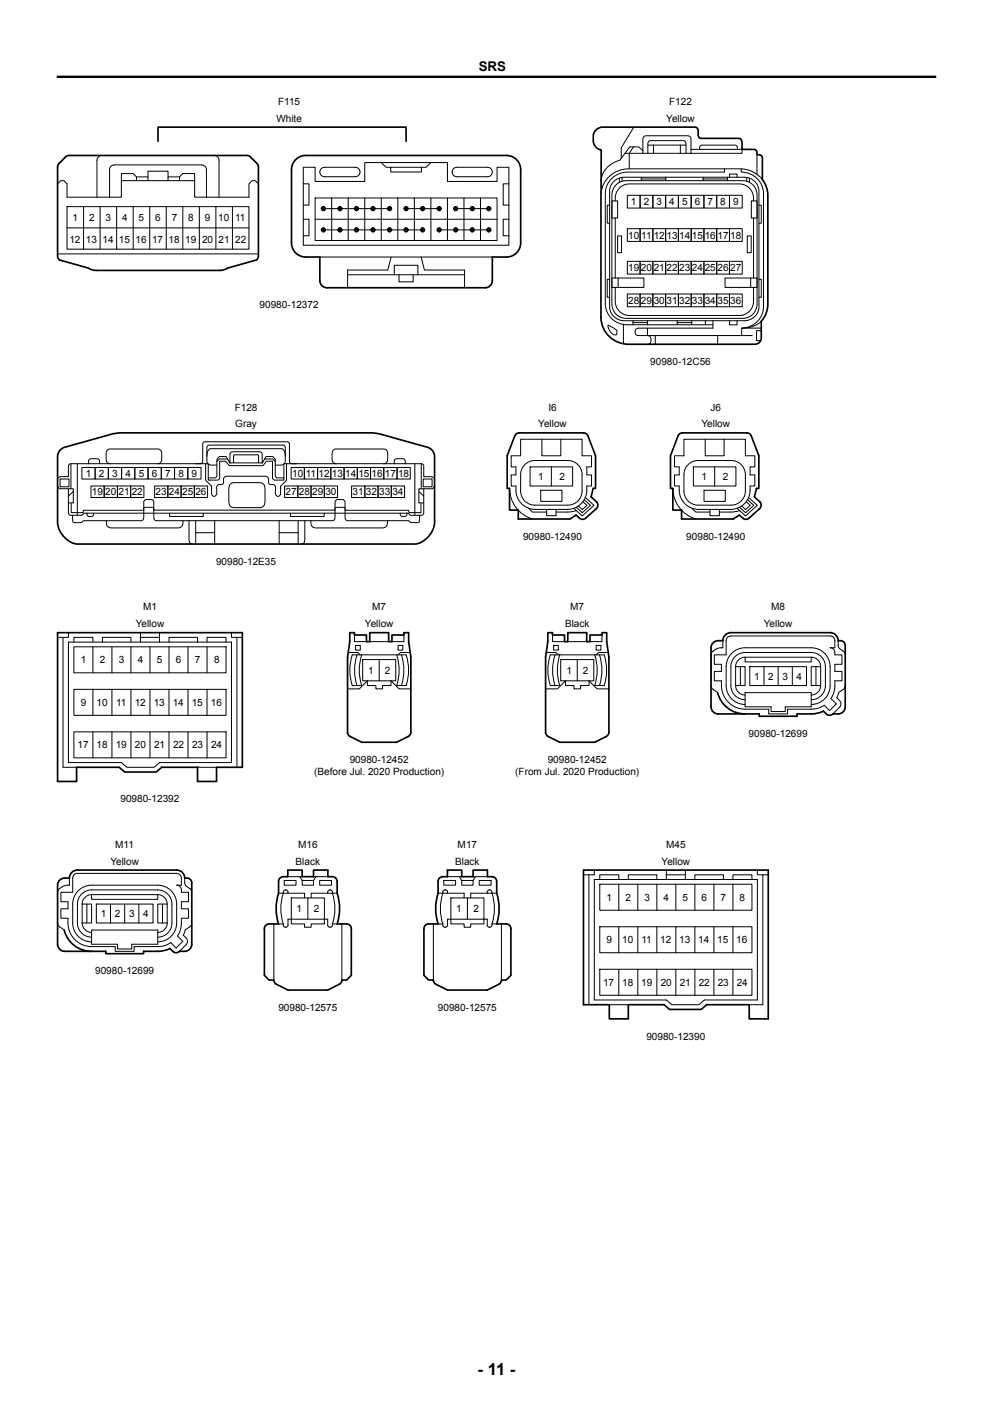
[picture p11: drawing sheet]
<svg xmlns="http://www.w3.org/2000/svg" width="210mm" height="297mm" viewBox="0 0 210 297" stroke-linecap="round" stroke-linejoin="round" font-family="sans-serif">
<g fill="none" stroke="#000" stroke-width=".21">
<path d="M12.2 38.9l.6-.7h.7l.7 .7v2.8h11.5v-3.5h15.5v3.5h11.5v-2.8l.6-.7h.7l.6 .7M21.5 32.9a1 1 0 0 0-1 1v7.8M28.9 38.2v-.8l-.7-.7h-2.5v1.5M28.9 37.4h2.4M31.3 38.2v-2h4.2v2M35.5 37.4h2.5M38 38.2v-.8l.7-.7h2.5v1.5M45.3 32.9a1 1 0 0 1 1 1v7.8M64.1 35.4h2.5v3h10.5v-4h17.5v4h10.5v-3h2.5v16.5h-43.5zM64.1 38.9h1.2v4.5h-1.2M67.9 35.7l.7-.3h6.5a1 1 0 0 1 1 1 1 1 0 0 1-1 1h-6.5a1 1 0 0 1-.9-.6 1 1 0 0 1 .2-1.1zM80.6 34.4l1 1h8.5l1-1"/>
<path d="M82.6 35.4v1h6.5v-1M95.9 35.7l.7-.3h6.5a1 1 0 0 1 1 1 1 1 0 0 1-1 1h-6.5a1 1 0 0 1-.9-.6 1 1 0 0 1 .2-1.1zM107.6 38.9h-1.2v4.5h1.2M129.6 38.6a3.2 3.2 0 0 1 2.4-1.1h25.4a3 3 0 0 1 3.1 2.9v24.5a3 3 0 0 1-3.1 2.9h-25.4a3 3 0 0 1-3.1-2.9v-24.5l.1-.7zM130.5 38.9l1.2-.6 .7-.1h24.7a3 3 0 0 1 3 3.1v23a3 3 0 0 1-3 3h-24.7a3 3 0 0 1-3-3v-23a3.1 3.1 0 0 1 1.1-2.4zM131 37.7v.9M131.6 37.5v.8M134 31.1l-.9 1.3v3.3M134 26.9l-2.6 4.3v2.3M135.6 37.9h5.2M135.6 37.5v.7M136 31.9l-1-.8h-1.8l-2.1 2.8a5 5 0 0 0-4 4.4"/>
<path d="M136 32.4v-3a.67 .67 0 0 1 .6-.7h8.9a.67 .67 0 0 1 .6 .7v3M137 32.4v-2a.62 .62 0 0 1 .5-.6h7a.62 .62 0 0 1 .6 .6v2M137 30.7h8.1M138.2 30.7v1.7M140.8 37.5v.7M143.9 30.7v1.7M146.1 31.6h10.8v.8h-24.7M148 31.6v-.7l.5-.2h6.9l.5 .2v.7M148.7 37.5v.7M148.7 37.9h5.2M153.2 35.7v.7h-20.5a4.6 4.6 0 0 0-4.7 4.5v23.3a4.5 4.5 0 0 0 4.7 4.5h18.1M153.9 37.5v.7"/>
<path d="M154.3 37.5v-.7h1.6v.7M156.8 35.7v.7a4.6 4.6 0 0 1 4.7 4.5v24a4.6 4.6 0 0 1-4.6 4.5v1.6M157.9 37.5v.8M158.5 37.7v.9M160.1 32.7v4.2M161.2 38a6 6 0 0 0-4.7-2.3h-23.5a5.8 5.8 0 0 0-5.9 5.3M12.2 53.7h42.4M14.2 43.7h38.5v9h-38.5zM14.2 48.2h38.5M17.7 43.7v9M21.2 43.7v9M23.2 41.7v-5.8a1 1 0 0 1 1-1h18.5a1 1 0 0 1 1 1v5.8"/>
<path d="M24.7 43.7v9M28.2 43.7v9M31.7 43.7v9M35.2 43.7v9M38.7 43.7v9M42.2 43.7v9M45.7 43.7v9M49.2 43.7v9M64.1 46.4h1.2v3.5h-1.2M66.6 41.9h38.5v9h-38.5zM66.6 46.4h38.5M67.6 54.4h36.5"/>
<path d="M68.3 44.4v-.6h.2v.6M68.3 48.9v-.6h.2v.6M68.4 44.1h14M68.4 48.6h21M70.1 41.9v9M71.8 44.4v-.6h.2v.6M71.8 48.9v-.6h.2v.6M73.5 58.1h24.7M73.6 41.9v9M75.3 44.4v-.6h.2v.6M75.3 48.9v-.6h.2v.6M77.1 41.9v9"/>
<path d="M78.8 44.4v-.6h.2v.6M78.8 48.9v-.6h.2v.6M80.6 41.9v9M82.3 44.4v-.6h.2v.6M82.3 48.9v-.6h.2v.6M82.7 54.4l-.7 2.7h-8.5v3.8M83.4 58.1v-2h5v2M84.1 41.9v9M84.4 58.1v1.5h3v-1.5M85.8 44.4v-.6h.2v.6M85.8 48.9v-.6h.2v.6M85.9 44.1h7"/>
<path d="M87.6 41.9v9M89.1 54.4l.7 2.7h8.4v3.8M89.3 44.4v-.6h.2v.6M89.3 48.9v-.6h.2v.6M91.1 41.9v9M92.8 44.4v-.6h.2v.6M92.8 48.9v-.6h.2v.6M92.9 48.6h10.5M94.6 41.9v9M96.3 44.4v-.6h.2v.6M96.3 48.9v-.6h.2v.6M96.4 44.1h7"/>
<path d="M98.1 41.9v9M99.8 44.4v-.6h.2v.6M99.8 48.9v-.6h.2v.6M100.3 48.6a.45 .45 0 0 1-.6 .4 .45 .45 0 0 1-.2-.7 .45 .45 0 0 1 .8 .1v.2M100.3 44.1a.45 .45 0 0 0-.6-.4 .45 .45 0 0 0-.2 .7 .45 .45 0 0 0 .8 0v-.3M101.6 41.9v9M103.3 44.4v-.6h.2v.6M103.3 48.9v-.6h.2v.6M107.6 46.4h-1.2v3.5h1.2M128.9 43.4h-.5v3.8h.5M128.9 59.1h-.5v3.8h.5M129.4 58.8h6.8v2h-6.8z"/>
<path d="M129.4 42.5h1.2v3.6h-1.2zM130.1 42.5a3.1 3.1 0 0 1 3-3.6h23.3a3.1 3.1 0 0 1 3 3.6M130.1 46.1v12.7M130.6 49.9h.8v3.6h-.8zM130.7 58.8v2M132.7 41.3h2.7v2.7h-2.7zM132.7 48.4h2.7v2.7h-2.7zM132.7 55.3h2.7v2.7h-2.7zM135.4 41.3h2.7v2.7h-2.7zM135.4 48.4h2.7v2.7h-2.7zM135.4 55.3h2.7v2.7h-2.7zM138.1 41.3h2.7v2.7h-2.7z"/>
<path d="M138.1 48.4h2.7v2.7h-2.7zM138.1 55.3h2.7v2.7h-2.7zM140.8 41.3h2.7v2.7h-2.7zM140.8 48.4h2.7v2.7h-2.7zM140.8 55.3h2.7v2.7h-2.7zM143.5 41.3h2.7v2.7h-2.7zM143.5 48.4h2.7v2.7h-2.7zM143.5 55.3h2.7v2.7h-2.7zM146.2 41.3h2.7v2.7h-2.7zM146.2 48.4h2.7v2.7h-2.7zM146.2 55.3h2.7v2.7h-2.7zM148.9 41.3h2.7v2.7h-2.7z"/>
<path d="M148.9 48.4h2.7v2.7h-2.7zM148.9 55.3h2.7v2.7h-2.7zM151.6 41.3h2.7v2.7h-2.7zM151.6 48.4h2.7v2.7h-2.7zM151.6 55.3h2.7v2.7h-2.7zM153.3 58.8h6.8v2h-6.8zM154.3 41.3h2.7v2.7h-2.7zM154.3 48.4h2.7v2.7h-2.7zM154.3 55.3h2.7v2.7h-2.7zM158 49.9h.9v3.6h-.9zM158.8 58.8v2M158.9 42.5h1.2v3.6h-1.2z"/>
<path d="M159.4 46.1v12.7M160.5 43.4h.5v3.8h-.5M160.5 59.1h.5v3.8h-.5M128.6 68.8l1.8 1.1v.9a1.61 1.61 0 0 1-1.8-1.6zM130.1 60.8v2.9a3 3 0 0 0 3 3h23.3a3 3 0 0 0 3-3v-2.9M131.8 68.6v4.1M132.7 62.2h2.7v2.7h-2.7zM133.9 68.3h3M133.9 67.8v.9M135.4 62.2h2.7v2.7h-2.7zM136.9 67.8v.9M136.9 69.4v1.6"/>
<path d="M137 71h22.1M138.1 62.2h2.7v2.7h-2.7zM138.6 71v1.8M140.8 62.2h2.7v2.7h-2.7zM143.2 67.8v.9M143.2 68.3h3.1M143.5 62.2h2.7v2.7h-2.7zM146.2 62.2h2.7v2.7h-2.7zM146.3 67.8v.9M148.9 62.2h2.7v2.7h-2.7zM149.2 67.8v.9M150.8 67.9v1.5h-15.8a.79 .79 0 0 0-.7 .8 .79 .79 0 0 0 .7 .8h2a.96 .96 0 0 1 .7 .9 .96 .96 0 0 1-.7 .9"/>
<path d="M151.6 62.2h2.7v2.7h-2.7zM151.8 71v1.8M154.3 62.2h2.7v2.7h-2.7zM154.3 67.9v.8h1.6v-.8M157 69.4h4M161 68l-.9 .6-1.1 .5-1.9 .3M161 69.9h-1v2.2h.8M15 98.1v5.3M16.4 98.1v10.9M17.3 98.9h2.8v2.4h-2.8zM18.7 98.1l.1-.8 .4-.3 1.6 .1 .3 .4v.6M20.1 98.9h2.8v2.4h-2.8z"/>
<path d="M22.9 98.9h2.8v2.4h-2.8zM23.3 98.1a.87 .87 0 0 1-.9-1.1v-.5a1.19 1.19 0 0 1 .9-1.5h10a.87 .87 0 0 1 .9 1v.5a1.19 1.19 0 0 1-.9 1.6M25.7 98.9h2.8v2.4h-2.8zM28.5 98.9h2.8v2.4h-2.8zM31.3 98.9h2.8v2.4h-2.8zM34.1 98.9h2.8v2.4h-2.8zM36.9 98.9h2.8v2.4h-2.8zM39.7 98.9h2.8v2.4h-2.8zM41.3 98.1h2.6M43.5 98.1v3.5l1.2 1.3v1.7l.4 .4a.67 .67 0 0 0 .8-.5v-1.7l.3-.3h.6l.4-.3a1.42 1.42 0 0 1 .4-1.3l.3-.2h8.3l.3 .2a1.42 1.42 0 0 1 .3 1.3l.5 .3h.6l.3 .3v1.7a.67 .67 0 0 0 .8 .5l.3-.4v-1.7l1.3-1.3v-3.5M43.7 96.5a1.62 1.62 0 0 1 .7-1.6l15.4 .1a1.69 1.69 0 0 1 .5 1.5M44 98.2v2.9h.6a.95 .95 0 0 0 1.3-.5v-3.4l.5-.6h1.4l.8 1.4v-1.9l.1-.3 .4-.2h6.1l.3 .5v1.9l.8-1.4h1.4l.5 .6v3.4l.1 .2 .4 .3h1.3v-2.9"/>
<path d="M45.9 98.4h-1.3a.94 .94 0 0 1-.9-1v-2.7l.1-.3 .4-.2h15.6h.3l.2 .5v2.7a.9 .9 0 0 1-.8 1h-1.3M48.1 97.1h-1.7l-.5 .5M48.6 97.9h6.9M49.4 97.9v-1.5l.2-.2h4.9l.2 .2v1.5M56 97.1h1.7l.5 .5M60.1 98.1h2.6M61.6 98.9h2.8v2.4h-2.8zM64.4 98.9h2.8v2.4h-2.8zM67.2 98.9h2.8v2.4h-2.8zM70 98.9h2.8v2.4h-2.8zM71.1 98.1a.87 .87 0 0 1-.9-1.1v-.5a1.19 1.19 0 0 1 .9-1.5h10a.87 .87 0 0 1 .9 1v.5a1.19 1.19 0 0 1-.9 1.6M72.8 98.9h2.8v2.4h-2.8z"/>
<path d="M75.6 98.9h2.8v2.4h-2.8zM78.4 98.9h2.8v2.4h-2.8zM81.2 98.9h2.8v2.4h-2.8zM83.4 98.1v-.8l.5-.3 1.6 .1 .2 .4v.6M84 98.9h2.8v2.4h-2.8zM87.7 98.1v10.9M89.1 98.1v5.3M110.1 92.9h13v3.5h2v2.4h-1v1.7h1v2.3h-1a4.2 4.2 0 0 1-4.1 5h-6.8a4.2 4.2 0 0 1-4.1-5h-1v-2.3h1v-1.7h-1v-2.4h2zM110.8 98.5a2.99 2.99 0 0 1 2.3-1.1h7a3 3 0 0 1 3 3v3.5a3 3 0 0 1-3 3h-7a3 3 0 0 1-3-3l.1-4.2zM112.1 98.8h9v4h-9zM114.6 92.9v3.5h4v-3.5M116.6 98.8v4"/>
<path d="M144.6 92.9h13v3.5h2v2.4h-1v1.7h1v2.3h-1a4.2 4.2 0 0 1-4.1 5h-6.8a4.2 4.2 0 0 1-4.1-5h-1v-2.3h1v-1.7h-1v-2.4h2zM145.3 98.5a2.99 2.99 0 0 1 2.3-1.1h7a3 3 0 0 1 3 3v3.5a3 3 0 0 1-3 3h-7a3 3 0 0 1-3-3l.1-4.2zM146.6 98.8h9v4h-9zM149.1 92.9v3.5h4v-3.5M151.1 98.8v4M12.2 101.2l.5-.4h1.8v-2.2l.2-.4 .3-.1h27.4l.2-.1 .3-.4v-3.7v-.2l.5-.2h17.3h.3l.2 .4v3.7l.3 .4 .2 .1h27.4l.3 .1 .2 .4v2.2h1.7l.6 .4M12.2 102.9l.4 .5h1.9v5.1l.2 .4 .3 .1h2.3l.5-.4h68.5l.5 .4h2.3l.3-.1 .2-.4v-5.1h1.9l.4-.5M12.7 101.3h1.9v1.7h-1.9zM14.5 103.4h1v3h-1M15.1 106.5v1.9h2.5l.1-.5h12.7v-1.8l.4-.4h1.4l.3 .4v1.8h38.4v-1.8l.3-.4h1.4l.4 .4v1.8h13.4l.1 .5h2.5v-1.9M15.5 104l-1 .9M18.4 108.5a.68 .68 0 0 0 .7 .8 .68 .68 0 0 0 .7-.7"/>
<path d="M19.2 102.8h2.8v2.4h-2.8zM22 102.8h2.8v2.4h-2.8zM22.5 110.1v.3a1.06 1.06 0 0 0 1.2 1.3h13.8a1.14 1.14 0 0 0 1.2-1.6M24.8 102.8h2.8v2.4h-2.8zM27.6 102.8h2.8v2.4h-2.8zM30.4 107.6l-.1 2.2-.4 .3h-12.3l-.4 .5h-1.4l-.4-.3-.1-1.3M30.4 107.3h2.1M32.5 107.6l.1 2.2 .4 .3h37.4l.4-.3 .1-2.2M32.7 102.8h2.8v2.4h-2.8zM35.5 102.8h2.8v2.4h-2.8zM35.9 108.6v.7h7.1v-.7M38.3 102.8h2.8v2.4h-2.8z"/>
<path d="M40 110.1v3.9a.86 .86 0 0 0 .7 1.1M41.1 102.8h2.8v2.4h-2.8zM41.4 112.7h4M41.4 110.1v5M44 101.1v.5h2l.4-.3 .1-3.7h1.2l.8 .9h7.1l.7-.9h1.3l.1 3.7 .4 .3h1.9v-.5M45.4 110.1v5M48.7 102.4l.9-.3h5.2a1.16 1.16 0 0 1 1.2 1.5v1.7a1.85 1.85 0 0 1-.7 2l-5.7 .1a1.16 1.16 0 0 1-1.2-1.5v-1.8a2.37 2.37 0 0 1 .3-1.7zM59 110.1v5M59 112.7h4.1M60.2 102.8h2.8v2.4h-2.8zM61.4 108.6v.7h7.2v-.7M63 102.8h2.8v2.4h-2.8z"/>
<path d="M63.1 110.1v5M64.5 110.1v3.9a.86 .86 0 0 1-.7 1.1M65.8 102.8h2.8v2.4h-2.8zM68.6 102.8h2.8v2.4h-2.8zM70.9 107.3h2.1M73 107.6v2.2l.4 .3h13.1l.3 .5h1.5l.4-.3 .1-1.3M74.4 102.8h2.8v2.4h-2.8zM77.2 102.8h2.8v2.4h-2.8zM80 102.8h2.8v2.4h-2.8zM81.9 110.1v.3a1.06 1.06 0 0 1-1.1 1.3h-13.9a1.14 1.14 0 0 1-1.2-1.6M82.8 102.8h2.8v2.4h-2.8zM86 108.5a.68 .68 0 0 1-.6 .8 .68 .68 0 0 1-.7-.7"/>
<path d="M88.6 104l1 .9M89.5 101.3h1.9v1.7h-1.9zM89.6 103.4h-1v3h1M107.8 103.3a6.8 6.8 0 0 0 4.8 6.5M111.8 107.5l.8 .8h3M114.4 103.7h4.4v2.4h-4.4zM115.6 107.8v1.3h2v-1.3M121.9 108l-1.5 .3h-2.8M123.3 106.1l.8 .8-1 .9-.8-.8M123.6 105.7l1.3 1.2-1.8 1.6-1.2-1.2M123.8 105.2l1.8 1.7-2.5 2.2-1.7-1.6M142.3 103.3a6.8 6.8 0 0 0 4.8 6.5"/>
<path d="M146.3 107.5l.8 .8h3M148.9 103.7h4.5v2.4h-4.5zM150.1 107.8v1.3h2v-1.3M156.4 108l-1.5 .3h-2.8M157.8 106.1l.9 .8-1 .9-.9-.8M158.1 105.7l1.3 1.2-1.7 1.6-1.3-1.2M158.3 105.2l1.9 1.7-2.5 2.2-1.8-1.6M13.3 134.8v27.5h2.9M14.5 133.8v1h-2.3M14.5 135.8h34.5v25.5h-15.3l-1.1 1h-5.8l-1.1-1h-11.2zM15.6 136.8h32.2v5.5h-32.2zM15.6 135.8v-1h4v1"/>
<path d="M19.6 136.8v5.5M21.7 135.8v-1h6v1M23.7 136.8v5.5M27.7 136.8v5.5M29.7 134.8h4M29.7 133.8v2M31.7 136.8v5.5M33.7 133.8v2M35.7 135.8v-1h6.1v1M35.7 136.8v5.5M39.8 136.8v5.5M43.8 135.8v-1h4v1"/>
<path d="M43.8 136.8v5.5M49 133.8v1h2.3M50.1 134.8v27.5M73.6 138h2.1l.5 .5M75 134.3v1.4h2.5M75.2 136.5h1v1h-1zM75.5 138.5a10.3 10.3 0 0 0 0 6.5M76.5 138.5a10.3 10.3 0 0 0 0 6.5h-2a10.4 10.4 0 0 1 0-6.5h11.4a10.3 10.3 0 0 1 0 6.5h-2a10.3 10.3 0 0 0 0-6.5M76.7 139.5h7v4.5h-7zM78.2 135.7h4M80.2 139.5v4.5M84.2 136.5h1v1h-1z"/>
<path d="M84.9 138.5a10.3 10.3 0 0 1 0 6.5M85.4 134.3v1.4h-2.5M86.7 138h-2l-.5 .5M115.5 138h2.1l.5 .5M116.8 134.3v1.4h2.6M117.1 136.5h1v1h-1zM117.4 138.5a10.3 10.3 0 0 0 0 6.5M118.4 138.5a10.3 10.3 0 0 0 0 6.5h-2a10.4 10.4 0 0 1 0-6.5h11.4a10.3 10.3 0 0 1 0 6.5h-2a10.3 10.3 0 0 0 0-6.5M118.6 139.5h7v4.5h-7zM120.1 135.7h4M122.1 139.5v4.5M126.1 136.5h1v1h-1z"/>
<path d="M126.8 138.5a10.3 10.3 0 0 1 0 6.5M127.3 134.3v1.4h-2.5M128.6 138h-2l-.5 .5M150.4 138.5v5.5M152.9 135.5v1.5a2.53 2.53 0 0 0-2.5 1.3v.3M153.9 134.8l.7-.3h21a1 1 0 0 1 1 1v1.5h-1a1.12 1.12 0 0 1 1 1.5h1.5v2h-1.5v1.5h1.5v2h-1.5l-.1 2-.8 1.8 1.2 1.1-1.5 1.4-1.1-1.1-1.3 .6-.9 .2h-5.5v1h-4v-1h-5a5.1 5.1 0 0 1-5-6h-1.5v-2h1.5v-1.5h-1.5v-2h2.5v-3zM157.6 139a2 2 0 0 0-2 2M157.6 139v1h14v-1M157.6 139h14M171.6 139a2 2 0 0 1 2 2M177.3 135.5a1.85 1.85 0 0 0 1.2 2.4l.3 .7M15.6 145.8h32.2v5.5h-32.2z"/>
<path d="M15.6 154.8h32.2v5.5h-32.2zM19.6 145.8v5.5M19.6 154.8v5.5M23.7 145.8v5.5M23.7 154.8v5.5M27.7 145.8v5.5M27.7 154.8v5.5M31.7 145.8v5.5M31.7 154.8v5.5M35.7 145.8v5.5M35.7 154.8v5.5M39.8 145.8v5.5"/>
<path d="M39.8 154.8v5.5M43.8 145.8v5.5M43.8 154.8v5.5M73.5 145.7h2.5l1.7-1.7v1h1.8v.7h1.4v-.7h1.8v-1l1.7 1.7h2.5M115.4 145.7h2.5l1.7-1.7v1h1.8v.7h1.4v-.7h1.8v-1l1.7 1.7h2.5M150.4 145v.3a1.99 1.99 0 0 0 1.3 1.2M155.6 145a2 2 0 0 0 2 2M155.6 141h2v4h-2M155.6 141v4M156.6 141v4M157.6 146.5h14v3h-5.5v1h-3v-1h-5.5zM157.6 148a3 3 0 0 1-3-3v-4a3 3 0 0 1 3-3h14a3 3 0 0 1 3 3v4a3 3 0 0 1-3 3"/>
<path d="M158.6 141h12v4h-12zM161.6 141v4M164.6 141v4M167.6 141v4M172.6 141v4M173.6 141h-2v4h2M173.6 141v4M173.6 145a2 2 0 0 1-2 2M175.6 145v-4a4 4 0 0 0-4-4h-14a4 4 0 0 0-4 4v4a4 4 0 0 0 4 4M175.6 145a4 4 0 0 1-4 4M178.8 145l-.1 .3a1.99 1.99 0 0 1-1.3 1.2l-.4 1.1 .6 .6a1 1 0 0 1 0 1.4l-1.5 1.4M41.8 162.3h4"/>
<path d="M12.2 195.2v.3a1.99 1.99 0 0 0 1.4 1.2M12.2 188.7v5.5M14.7 185.8v1.5a2.53 2.53 0 0 0-2.5 1.2v.3M15.7 185l.7-.2h21a1 1 0 0 1 1 1v1.5h-1a1.12 1.12 0 0 1 1 1.4h1.5v2h-1.5v1.5h1.5v2h-1.5l-.1 2-.8 1.8 1.2 1.1-1.5 1.4-1.1-1.1-1.3 .6-.9 .2h-5.5v1h-4v-1h-5a5.1 5.1 0 0 1-5-6h-1.5v-2h1.5v-1.5h-1.5v-2h2.5v-2.9zM17.4 195.2a2 2 0 0 0 2 2M17.4 191.2h2v4h-2M17.4 191.2v4M18.4 191.2v4M19.4 189.2a2 2 0 0 0-2 2M19.4 189.2v1h14v-1M19.4 196.7h14v3h-5.5v1h-3v-1h-5.5zM19.4 189.2h14"/>
<path d="M19.4 199.2a4 4 0 0 1-4-4v-4a4 4 0 0 1 4-3.9h14a4 4 0 0 1 4 3.9v4a4 4 0 0 1-4 4M19.4 198.2a3 3 0 0 1-3-3v-4a3 3 0 0 1 3-3h14a3 3 0 0 1 3 3v4a3 3 0 0 1-3 3M20.4 191.2h12v4h-12zM23.4 191.2v4M26.4 191.2v4M29.4 191.2v4M33.4 189.2a2 2 0 0 1 2 2M34.4 191.2v4M35.4 191.2h-2v4h2M35.4 191.2v4M35.4 195.2a2 2 0 0 1-2 2M39.1 185.8a1.85 1.85 0 0 0 1.2 2.3l.3 .7"/>
<path d="M40.6 195.2l-.1 .3a1.99 1.99 0 0 1-1.3 1.2l-.4 1.1 .6 .6a1 1 0 0 1 0 1.4l-1.5 1.4M57.9 195.4v11.9M58.9 195.4h1M58.9 188.9h5.5v1M59.9 195.4a.52 .52 0 0 0 .4 .7 .52 .52 0 0 0 .6-.4v-1.3h.7v1h2.8v.7h1.4v-.7h2.8v-1h.7v1.3a.52 .52 0 0 0 .6 .4 .52 .52 0 0 0 .4-.7M60.1 186.3h2.5v1h-2.5zM60.9 185.5h3M60.9 188.9a.53 .53 0 0 0-.5-.7 .53 .53 0 0 0-.5 .7 10.3 10.3 0 0 0 0 6.5M61.6 189.9h7v4.5h-7zM63.4 185.5l.5 .8M63.9 186.3h2.4v1h-2.4zM65.1 189.9v4.5"/>
<path d="M66.3 185.5h3M66.8 185.5l-.5 .8M67.6 186.3h2.5v1h-2.5zM69.3 188.9a.53 .53 0 0 1 .5-.7 .53 .53 0 0 1 .5 .7 10.3 10.3 0 0 1 0 6.5M70.3 195.4h1M71.3 188.9h-5.5v1M72.3 195.4v11.9M91.7 195.4v11.9M92.7 188.9h5.4v1M92.7 195.4h1M93.7 195.4a.52 .52 0 0 0 .3 .7 .52 .52 0 0 0 .6-.4v-1.3h.7v1h2.8v.7h1.4v-.7h2.8v-1h.7v1.3a.52 .52 0 0 0 .7 .4 .52 .52 0 0 0 .3-.7M93.8 186.3h2.5v1h-2.5z"/>
<path d="M94.6 185.5h3M94.6 188.9a.53 .53 0 0 0-.5-.7 .53 .53 0 0 0-.4 .7 10.3 10.3 0 0 0 0 6.5M95.3 189.9h7v4.5h-7zM97.1 185.5l.5 .8M97.6 186.3h2.4v1h-2.4zM98.8 189.9v4.5M100 185.5h3.1M100.5 185.5l-.5 .8M101.3 186.3h2.5v1h-2.5zM103 188.9a.53 .53 0 0 1 .5-.7 .53 .53 0 0 1 .5 .7 10.3 10.3 0 0 1 0 6.5M104 195.4h1M105 188.9h-5.5v1"/>
<path d="M106 195.4v11.9M124.5 185.1v27.4M125.7 184.1v1h-2.3M125.7 186.1h34.5v25.4h-11.2l-1.2 1h-5.7l-1.2-1h-15.2zM126.8 187.1h32.2v5.4h-32.2zM126.8 196h32.2v5.5h-32.2zM126.8 186.1v-1h4.1v1M130.9 187.1v5.4M130.9 196v5.5M132.9 186.1v-1h6v1M134.9 187.1v5.4M134.9 196v5.5"/>
<path d="M138.9 187.1v5.4M138.9 196v5.5M140.9 184.1v2M140.9 185.1h4M142.9 187.1v5.4M142.9 196v5.5M144.9 184.1v2M147 186.1v-1h6v1M147 187.1v5.4M147 196v5.5M151 187.1v5.4M151 196v5.5"/>
<path d="M155 186.1v-1h4v1M155 187.1v5.4M155 196v5.5M160.2 184.1v1h2.3M161.3 185.1v27.4h-2.9M126.8 205h32.2v5.5h-32.2zM128.9 212.5h4M130.9 205v5.5M134.9 205v5.5M138.9 205v5.5M142.9 205v5.5M147 205v5.5"/>
<path d="M151 205v5.5M155 205v5.5"/>
<circle cx="68.4" cy="48.6" r=".45"/>
<circle cx="68.4" cy="48.6" r=".34"/>
<circle cx="68.4" cy="44.1" r=".45"/>
<circle cx="68.4" cy="44.1" r=".34"/>
<circle cx="71.9" cy="48.6" r=".45"/>
<circle cx="71.9" cy="48.6" r=".34"/>
<circle cx="71.9" cy="44.1" r=".45"/>
<circle cx="71.9" cy="44.1" r=".34"/>
<circle cx="75.4" cy="48.6" r=".45"/>
<circle cx="75.4" cy="48.6" r=".34"/>
<circle cx="75.4" cy="44.1" r=".45"/>
<circle cx="75.4" cy="44.1" r=".34"/>
<circle cx="78.9" cy="48.6" r=".45"/>
<circle cx="78.9" cy="48.6" r=".34"/>
<circle cx="78.9" cy="44.1" r=".45"/>
<circle cx="78.9" cy="44.1" r=".34"/>
<circle cx="82.4" cy="48.6" r=".45"/>
<circle cx="82.4" cy="48.6" r=".34"/>
<circle cx="82.4" cy="44.1" r=".45"/>
<circle cx="82.4" cy="44.1" r=".34"/>
<circle cx="85.9" cy="48.6" r=".45"/>
<circle cx="85.9" cy="48.6" r=".34"/>
<circle cx="85.9" cy="44.1" r=".45"/>
<circle cx="85.9" cy="44.1" r=".34"/>
<circle cx="89.4" cy="48.6" r=".45"/>
<circle cx="89.4" cy="48.6" r=".34"/>
<circle cx="89.4" cy="44.1" r=".45"/>
<circle cx="89.4" cy="44.1" r=".34"/>
<circle cx="92.9" cy="48.6" r=".45"/>
<circle cx="92.9" cy="48.6" r=".34"/>
<circle cx="92.9" cy="44.1" r=".45"/>
<circle cx="92.9" cy="44.1" r=".34"/>
<circle cx="96.4" cy="48.6" r=".45"/>
<circle cx="96.4" cy="48.6" r=".34"/>
<circle cx="96.4" cy="44.1" r=".45"/>
<circle cx="96.4" cy="44.1" r=".34"/>
<circle cx="99.9" cy="48.6" r=".34"/>
<circle cx="99.9" cy="44.1" r=".34"/>
<circle cx="103.4" cy="48.6" r=".45"/>
<circle cx="103.4" cy="48.6" r=".34"/>
<circle cx="103.4" cy="44.1" r=".45"/>
<circle cx="103.4" cy="44.1" r=".34"/>
</g>
<g fill="none" stroke="#000" stroke-width=".35">
<path d="M13.9 33.2l.7-.3h37.6l.5 .1 1.7 1.6 .2 .7v18.9l-.1 .4-.3 .4-6 1.7-1 .4-.7 .1h-26.5l-7.4-2.2-.3-.4-.1-.4v-18.9l.3-.7zM33.4 29.9v-3h52.5v3M62.3 34a2.99 2.99 0 0 1 2.3-1.1h42.5a3 3 0 0 1 3 3v15.5a3 3 0 0 1-3 3h-3v5a1.5 1.5 0 0 1-1.5 1.5h-33.5a1.5 1.5 0 0 1-1.5-1.5v-5h-3a3 3 0 0 1-3-3v-15.5l.1-.7zM126.1 27.5l.8-.5 .6-.1h19.5a.71 .71 0 0 1 .7 .7v1a.66 .66 0 0 0 .5 .7h8a.8 .8 0 0 1 .7 .8v1.5h2.5a.67 .67 0 0 1 .7 .7v.4a.84 .84 0 0 1 1.1 .7v4.6l.9 1.5 .3 1.8v23l-.3 1.8-.5 1-.6 .9v3.5a1.32 1.32 0 0 1-1.4 1.3h-26.6a5.8 5.8 0 0 1-5.9-5.7v-35.4a2.21 2.21 0 0 1-1.6-2.8v-.6zM12.8 95.2l.8-.6 10-2.8 2-.2h53.3l1.6 .2 10 2.8a2.09 2.09 0 0 1 1.4 1.9v13.9a5.1 5.1 0 0 1-6 4.7h-67.7a5.5 5.5 0 0 1-3.7-.7 5.2 5.2 0 0 1-2.3-4v-13.9l.1-.5zM109 91.9l.8-.3h13.6a.98 .98 0 0 1 .9 .6l1.6 4.2v6.9h-.5l-.4 1.8 1.1 1a1 1 0 0 1 0 1.5l-2.2 2a.99 .99 0 0 1-1.4 0l-.7-.6-1.3 .8h-10.9v-1.9h-1.8v-4.6h-.5v-6.9zM143.5 91.9l.8-.3h13.6a.98 .98 0 0 1 1 .6l1.6 4.2v6.9h-.5l-.5 1.8 1.2 1a1 1 0 0 1-.1 1.5l-2.2 2a.99 .99 0 0 1-1.3 0l-.7-.6-1.3 .8h-11v-1.9h-1.8v-4.6h-.5v-6.9zM12.2 133.8h39.1v28.5h-5.5v3h-4v-3h-7.6l-1.1 1h-6.7l-1.2-1h-9v3h-4zM74 133.8h1v.5h2.5v1.4h.7v-1.9h4v1.9h.7v-1.4h2.5v-.5h1v1.9l.5 3.3v15.9l-.3 .7-2.7 1.4h-7.4l-2.4-1.2-.6-.6v-16.2l.5-3.3zM115.8 133.8h1v.5h2.6v1.4h.7v-1.9h4v1.9h.7v-1.4h2.5v-.5h1v1.9l.5 3.3v15.9l-.3 .7-2.7 1.4h-7.4l-2.5-1.2-.5-.6v-16.2l.4-3.3zM175.6 133.8h-21a1.7 1.7 0 0 0-1.7 1.7 1.96 1.96 0 0 0-2.5 1.1v12.9a1.5 1.5 0 0 0 1.5 1.5h8.7v.5h8v-.5h3.5l2-.6 .6 .6a1 1 0 0 0 1.4 0 2.04 2.04 0 0 0 2.6-1l.1-13.5a1.12 1.12 0 0 0-1.5-1 1.7 1.7 0 0 0-1.7-1.7M151.7 146.5a5.9 5.9 0 0 0 5.9 4.5"/>
<path d="M12.8 186l.9-.2h1a1.7 1.7 0 0 1 1.7-1.7h21a1.7 1.7 0 0 1 1.7 1.7 1.15 1.15 0 0 1 1.5 1v12.9a1.5 1.5 0 0 1-1.5 1.5h-1.2a1 1 0 0 1-1.4 0l-.6-.5-2 .5h-3.5v.5h-8v-.5h-8.7a1.5 1.5 0 0 1-1.5-1.5v-12.4l.1-.5zM13.6 196.7a5.9 5.9 0 0 0 5.8 4.5M60.9 184.1h3v1.4h2.4v-1.4h3v1.4h1a1 1 0 0 1 1 1v2.4a10.3 10.3 0 0 1 0 6.5h2a1 1 0 0 1 1 1v9.9l-1 1h-1l-.3 .8-2.7 1.3h-8.4l-2.7-1.3-.3-.8h-1l-1-1v-9.9a1 1 0 0 1 1-1h2a10.3 10.3 0 0 1 0-6.5v-2.4a1 1 0 0 1 1-1h1zM94.6 184.1h3v1.4h2.4v-1.4h3.1v1.4h.9a1 1 0 0 1 1 1v2.4a10.3 10.3 0 0 1 0 6.5h2a1 1 0 0 1 1 1v9.9l-1 1h-1l-.3 .8-2.7 1.3h-8.4l-2.6-1.3-.3-.8h-1l-1-1v-9.9a1 1 0 0 1 1-1h2a10.3 10.3 0 0 1 0-6.5v-2.4a1 1 0 0 1 1-1h.9zM123.4 184.1h39.1v31.4h-4.1v-3h-9l-1.1 1h-6.7l-1.2-1h-7.5v3h-4v-3h-5.5z"/>
</g>
<path d="M12 16.2h186" fill="none" stroke="#000" stroke-width=".5"/>
<text font-size="3.5" x="101" y="290.9">- 11 -</text>
<text font-size="2.8" x="101.2" y="15.1">SRS</text>
<g font-size="2.1">
<text x="58.8" y="22.2">F115</text>
<text x="141.5" y="22.2">F122</text>
<text x="58.4" y="25.7">White</text>
<text x="140.9" y="25.7">Yellow</text>
<text x="15.3" y="46.8">1</text>
<text x="18.8" y="46.8">2</text>
<text x="22.3" y="46.8">3</text>
<text x="25.8" y="46.8">4</text>
<text x="29.3" y="46.8">5</text>
<text x="32.8" y="46.8">6</text>
<text x="36.3" y="46.8">7</text>
<text x="39.8" y="46.8">8</text>
<text x="43.3" y="46.8">9</text>
<text x="46.2" y="46.8">10</text>
<text x="49.7" y="46.8">11</text>
<text x="133.4" y="43.4">1</text>
<text x="136.1" y="43.4">2</text>
<text x="138.8" y="43.4">3</text>
<text x="141.5" y="43.4">4</text>
<text x="144.2" y="43.4">5</text>
<text x="146.9" y="43.4">6</text>
<text x="149.6" y="43.4">7</text>
<text x="152.3" y="43.4">8</text>
<text x="155" y="43.4">9</text>
<text x="14.7" y="51.3">12</text>
<text x="18.2" y="51.3">13</text>
<text x="21.7" y="51.3">14</text>
<text x="25.2" y="51.3">15</text>
<text x="28.7" y="51.3">16</text>
<text x="32.2" y="51.3">17</text>
<text x="35.7" y="51.3">18</text>
<text x="39.2" y="51.3">19</text>
<text x="42.7" y="51.3">20</text>
<text x="46.2" y="51.3">21</text>
<text x="49.7" y="51.3">22</text>
<text x="132.8" y="50.5">10</text>
<text x="135.6" y="50.5">11</text>
<text x="138.2" y="50.5">12</text>
<text x="140.9" y="50.5">13</text>
<text x="143.6" y="50.5">14</text>
<text x="146.3" y="50.5">15</text>
<text x="149" y="50.5">16</text>
<text x="151.7" y="50.5">17</text>
<text x="154.4" y="50.5">18</text>
<text x="132.8" y="57.3">19</text>
<text x="135.5" y="57.3">20</text>
<text x="138.2" y="57.3">21</text>
<text x="140.9" y="57.3">22</text>
<text x="143.6" y="57.3">23</text>
<text x="146.3" y="57.3">24</text>
<text x="149" y="57.3">25</text>
<text x="151.7" y="57.3">26</text>
<text x="154.4" y="57.3">27</text>
<text x="54.9" y="65.2">90980-12372</text>
<text x="132.8" y="64.3">28</text>
<text x="135.5" y="64.3">29</text>
<text x="138.2" y="64.3">30</text>
<text x="140.9" y="64.3">31</text>
<text x="143.6" y="64.3">32</text>
<text x="146.3" y="64.3">33</text>
<text x="149" y="64.3">34</text>
<text x="151.7" y="64.3">35</text>
<text x="154.4" y="64.3">36</text>
<text x="137.5" y="77.2">90980-12C56</text>
<text x="49.6" y="86.9">F128</text>
<text x="116" y="86.9">I6</text>
<text x="150.3" y="86.9">J6</text>
<text x="49.7" y="90.4">Gray</text>
<text x="113.8" y="90.4">Yellow</text>
<text x="148.4" y="90.4">Yellow</text>
<text x="18.1" y="100.8">1</text>
<text x="20.9" y="100.8">2</text>
<text x="23.7" y="100.8">3</text>
<text x="26.5" y="100.8">4</text>
<text x="29.3" y="100.8">5</text>
<text x="32.1" y="100.8">6</text>
<text x="34.9" y="100.8">7</text>
<text x="37.7" y="100.8">8</text>
<text x="40.5" y="100.8">9</text>
<text x="61.8" y="100.8">10</text>
<text x="64.7" y="100.8">11</text>
<text x="67.4" y="100.8">12</text>
<text x="70.2" y="100.8">13</text>
<text x="73" y="100.8">14</text>
<text x="75.8" y="100.8">15</text>
<text x="78.6" y="100.8">16</text>
<text x="81.4" y="100.8">17</text>
<text x="84.2" y="100.8">18</text>
<text x="113.8" y="101.5">1</text>
<text x="118.3" y="101.5">2</text>
<text x="148.3" y="101.5">1</text>
<text x="152.8" y="101.5">2</text>
<text x="19.5" y="104.7">19</text>
<text x="22.3" y="104.7">20</text>
<text x="25.1" y="104.7">21</text>
<text x="27.9" y="104.7">22</text>
<text x="32.9" y="104.7">23</text>
<text x="35.7" y="104.7">24</text>
<text x="38.5" y="104.7">25</text>
<text x="41.3" y="104.7">26</text>
<text x="60.4" y="104.7">27</text>
<text x="63.2" y="104.7">28</text>
<text x="66" y="104.7">29</text>
<text x="68.8" y="104.7">30</text>
<text x="74.6" y="104.7">31</text>
<text x="77.4" y="104.7">32</text>
<text x="80.2" y="104.7">33</text>
<text x="83" y="104.7">34</text>
<text x="45.7" y="119.5">90980-12E35</text>
<text x="110.6" y="114.2">90980-12490</text>
<text x="145.1" y="114.2">90980-12490</text>
<text x="30.2" y="129.1">M1</text>
<text x="78.7" y="129.1">M7</text>
<text x="120.6" y="129.1">M7</text>
<text x="163.1" y="129.1">M8</text>
<text x="28.7" y="132.7">Yellow</text>
<text x="77.2" y="132.7">Yellow</text>
<text x="119.5" y="132.7">Black</text>
<text x="161.5" y="132.7">Yellow</text>
<text x="17.1" y="140.3">1</text>
<text x="21.1" y="140.3">2</text>
<text x="25.1" y="140.3">3</text>
<text x="29.2" y="140.3">4</text>
<text x="33.2" y="140.3">5</text>
<text x="37.2" y="140.3">6</text>
<text x="41.2" y="140.3">7</text>
<text x="45.3" y="140.3">8</text>
<text x="77.9" y="142.5">1</text>
<text x="81.4" y="142.5">2</text>
<text x="119.8" y="142.5">1</text>
<text x="123.3" y="142.5">2</text>
<text x="159.5" y="143.8">1</text>
<text x="162.5" y="143.8">2</text>
<text x="165.5" y="143.8">3</text>
<text x="168.5" y="143.8">4</text>
<text x="17.1" y="149.3">9</text>
<text x="20.4" y="149.3">10</text>
<text x="24.5" y="149.3">11</text>
<text x="28.5" y="149.3">12</text>
<text x="32.5" y="149.3">13</text>
<text x="36.5" y="149.3">14</text>
<text x="40.6" y="149.3">15</text>
<text x="44.6" y="149.3">16</text>
<text x="158.3" y="155.9">90980-12699</text>
<text x="16.4" y="158.3">17</text>
<text x="20.4" y="158.3">18</text>
<text x="24.5" y="158.3">19</text>
<text x="28.5" y="158.3">20</text>
<text x="32.6" y="158.3">21</text>
<text x="36.6" y="158.3">22</text>
<text x="40.6" y="158.3">23</text>
<text x="44.6" y="158.3">24</text>
<text x="74" y="161.4">90980-12452</text>
<text x="115.8" y="161.4">90980-12452</text>
<text x="66.4" y="163.9">(Before Jul. 2020 Production)</text>
<text x="109" y="163.9">(From Jul. 2020 Production)</text>
<text x="25.5" y="169.7">90980-12392</text>
<text x="24.4" y="179.4">M11</text>
<text x="63" y="179.4">M16</text>
<text x="96.8" y="179.4">M17</text>
<text x="140.9" y="179.4">M45</text>
<text x="23.3" y="182.9">Yellow</text>
<text x="62.5" y="182.9">Black</text>
<text x="96.3" y="182.9">Black</text>
<text x="139.9" y="182.9">Yellow</text>
<text x="128.3" y="190.6">1</text>
<text x="132.3" y="190.6">2</text>
<text x="136.3" y="190.6">3</text>
<text x="140.3" y="190.6">4</text>
<text x="144.4" y="190.6">5</text>
<text x="148.4" y="190.6">6</text>
<text x="152.4" y="190.6">7</text>
<text x="156.4" y="190.6">8</text>
<text x="21.3" y="194">1</text>
<text x="24.3" y="194">2</text>
<text x="27.3" y="194">3</text>
<text x="30.3" y="194">4</text>
<text x="62.7" y="192.9">1</text>
<text x="66.4" y="192.9">2</text>
<text x="96.4" y="192.9">1</text>
<text x="100.1" y="192.9">2</text>
<text x="128.3" y="199.6">9</text>
<text x="131.6" y="199.6">10</text>
<text x="135.7" y="199.6">11</text>
<text x="139.6" y="199.6">12</text>
<text x="143.6" y="199.6">13</text>
<text x="147.7" y="199.6">14</text>
<text x="151.7" y="199.6">15</text>
<text x="155.7" y="199.6">16</text>
<text x="20.1" y="206.1">90980-12699</text>
<text x="127.5" y="208.6">17</text>
<text x="131.6" y="208.6">18</text>
<text x="135.6" y="208.6">19</text>
<text x="139.7" y="208.6">20</text>
<text x="143.7" y="208.6">21</text>
<text x="147.8" y="208.6">22</text>
<text x="151.8" y="208.6">23</text>
<text x="155.8" y="208.6">24</text>
<text x="58.9" y="213.8">90980-12575</text>
<text x="92.6" y="213.8">90980-12575</text>
<text x="136.7" y="219.9">90980-12390</text>
</g>
</svg>
